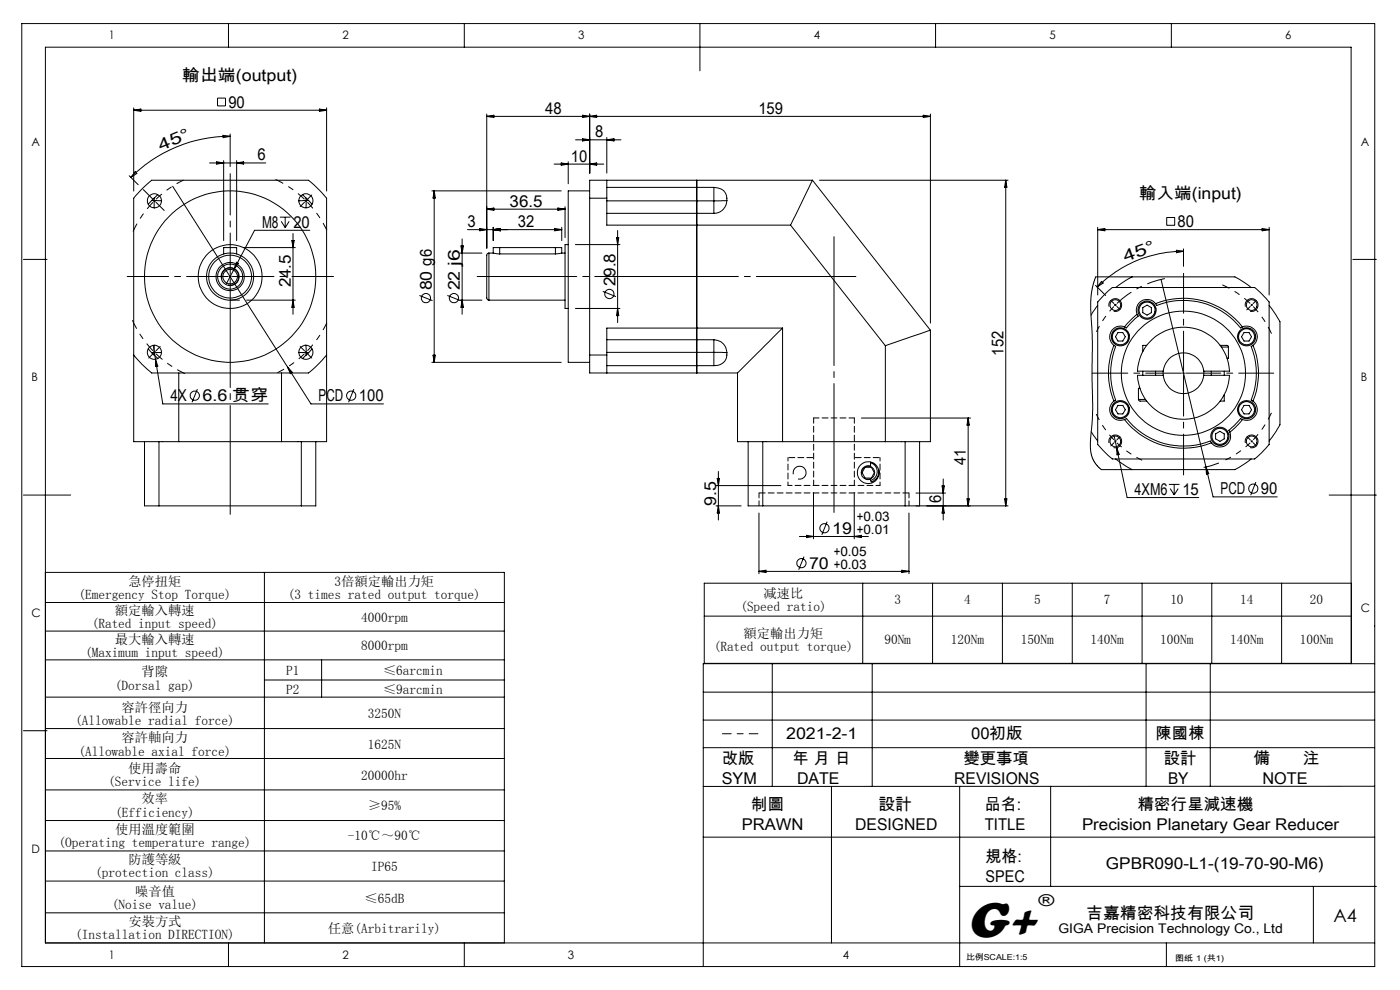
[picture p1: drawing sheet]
<svg xmlns="http://www.w3.org/2000/svg" width="297mm" height="210mm" viewBox="0 0 297 210" stroke-linecap="round" stroke-linejoin="round" font-family="sans-serif">
<g fill="none" stroke="#000" stroke-width=".21">
<path d="M4.6 5h287v200h-287zM48.5 5v5M98.5 5v5M148.5 5v10M198.5 5v5M248.5 5v5M27.4 37.3l1.9 1.9M28.4 22.9v17.6M28.4 23.4h40.9M28.4 23.4l1.5-.3v.5zM28.7 36.4l.3 .4-1.2 .8zM36.6 39.5l29.4 46.2h15.4"/>
<path d="M44.5 34.6h11.9M46 34.3l1.4 .3-1.4 .2zM46.1 20.8h1.7v1.7h-1.7zM47.3 28.7l1.5 .2-1.5 .3zM47.4 34.1v16.9M48.8 28.9a29.7 29.7 0 0 0-21 8.7M48.8 28.4v6.9M50.2 34.1v16.9M50.2 34.6l1.5-.3v.5zM67.8 23.1l1.5 .3-1.5 .2zM69.3 22.9v17.6M103.3 24.2v28.4"/>
<path d="M103.3 24.7l1.5-.3v.5zM103.3 24.7h94.1M117.5 34.8h10.6M119.1 34.6l1.4 .2-1.4 .3zM120.5 34.3v4.7M122.1 29.7h9.6M123.6 29.4l1.5 .3-1.5 .2zM123.6 24.4l1.5 .3-1.5 .2zM125.1 34.8l1.5-.2v.5zM125.1 24.2v12.5M125.1 24.7l1.5-.3v.5zM128.7 38.2v3.8"/>
<path d="M128.7 29.2v7.5M128.7 29.7l1.5-.3v.5zM128.7 39.7h22.7M147.8 38.2v40.9M151.4 39.7a2.44 2.44 0 0 1 2.8 2.7v.1M151.4 39.7v2.9M172.4 38.2h-47.3v3.8M172.4 38.2l-4.7 9.6M172.4 38.2l25 31.9M173.8 38.2h40.1M195.9 24.4l1.5 .3-1.5 .2zM197.4 24.2v44.3"/>
<path d="M213.4 38.2v69.1M213.4 38.2l.2 1.5h-.5zM5 55h5M32.2 42.5l-.7 .8M32.2 42.5h.5M32.6 42.4l.1 .2M32.7 42l-.5 .5M32.7 42.5l1.6 .1M32.7 42.5v1.6M32.7 42v.5M32.7 42.6l-.1 .1M32.7 42.6l.2 .1"/>
<path d="M32.9 42.4l-.2 .2M33.5 41.3l-.8 .7M47.1 59.2a1.81 1.81 0 0 1 1.5-2.3 1.81 1.81 0 0 1 2 1.9 1.81 1.81 0 0 1-2.2 1.6M47.4 53.9v-1.4h2.8v1.4M50.2 55.6l.4 .3-.9 1.2zM51.7 52.5h11M59.4 46.1h2.2M59.7 46.9l.8 1.4M60.5 46.1v2.2M61.3 46.9l-.8 1.4M61.9 51h.5l-.2 1.5zM62.2 49.5v17.2"/>
<path d="M64.2 41.3l.7 .7M64.9 42l.6 .5M64.9 42.5v1.6M64.9 42.5l-1.5 .1M64.9 42.5h.6M64.9 42v.5M65.5 42.5l.7 .8M65.7 48.9h-11.7l-6 11.4M91.6 40.5h27.5M92.1 40.5v36.4M92.1 40.5l.3 1.5h-.5zM97.5 53.7h4.7"/>
<path d="M97.8 52.2h.5l-.3 1.5zM98 50.7v16M99.2 48.7h20M101.8 48.5l1.5 .2-1.5 .3zM103.3 44.4h16.6M103.3 44.4l1.5-.3v.5zM103.7 53.7l-.3 .1-.1 .3v4.3a20.8 20.8 0 0 0 .1 5.1l.3 .2M103.7 53.7v10M104.6 48.2v2.8M104.6 48.7l1.6-.2v.5zM104.7 53.7l1.3 .2M106 52.5h-1.4v1.2h-.9"/>
<path d="M106 52.5h11.8M106 53.9h11.8M106 52.5v1.4M117.7 48.5l1.5 .2-1.5 .3zM117.8 52.5h1.4v1.2M117.8 52.5v1.4M118.4 44.1l1.5 .3-1.5 .2zM119.2 53.7l-1.4 .2M119.2 48.2v2.8M119.2 53.7h.7M119.9 43.8v6.6M120.5 51.9h-.6v13.5h.6"/>
<path d="M122.1 51.9h9.4M125.1 40.5h-4.6v36.4h4.6M125.1 42v33.3M125.1 42h3.6M128.7 42v5.8h39M128.7 45.3h22.7M128.7 42.6h22.7M130.8 50.4h.5l-.3 1.5zM131 48.9v19.5M151.4 42.6v2.7M154.2 42.5a2.76 2.76 0 0 1-2.8 2.8M154.2 42.5l-2.8 .1"/>
<path d="M167.7 47.8l20.1 25.5M232.9 48.7h36.3M232.9 48.2v14.4M232.9 48.7l1.5-.2v.5zM233.7 59.7l.3 .3-1.2 .9zM240.2 58.7l-3.5 2.3M246.3 59.3l11.1 46.1h13.6M247.5 46.1h1.7v1.7h-1.7zM249.6 53.1l1.5 .2-1.5 .3zM251.1 53.3a25.9 25.9 0 0 0-18.3 7.6M251.1 52.8v3.7M267.8 48.5l1.4 .2-1.4 .3z"/>
<path d="M269.2 48.2v14.4M287 55h5M28.4 75.3l1.8 2 2 1.8h33.2l1.6-1.3 2.3-2.5M31.5 74l.7 .8M32.2 74.8l.5 .5M32.2 74.8h.5M32.5 73.3l.5 2.9M32.7 75.3l.8 .8M32.7 74.8v.5M32.7 73.2v1.6M33 76.2l1.5 9.5h22.4M33 76.2l.5 1.5h-.5z"/>
<path d="M34.3 74.8h-1.6M37.9 79.1v14.6M48.8 63.7h2M52.3 63.7h10.4M59.7 79.1v14.6M61 77.8l1 1.2-.4 .3zM62.2 63.7l.2 1.5h-.5zM63.4 74.8h1.5M64.9 73.2v1.6M64.9 75.3l-.7 .8M64.9 74.8h.6M64.9 74.8v.5"/>
<path d="M65.5 74.8l-.6 .5M66.2 74l-.7 .8M89 62.7l2.8 1.1M91.6 76.9h27.5M91.9 75.3h.5l-.3 1.6zM94.9 62.7l2.8 1.1M97.5 63.7h4.7M98 63.7l.3 1.5h-.5zM103.7 63.7h16.2M122.1 65.4h9.4M125.1 75.3v3.8h31.4M125.1 75.3h3.6"/>
<path d="M127.9 61.8l2.8 1.1M128.7 75.3v3.8M128.7 72.1h22.7M128.7 74.7h22.7M128.7 77.6h22.7M131 65.4l.3 1.5h-.5zM151.4 72.1a2.76 2.76 0 0 1 2.8 2.7M151.4 74.7l2.8 .1M151.4 72.1v2.6M151.4 74.7v2.9M154.2 74.8a2.52 2.52 0 0 1-2.8 2.8M156.5 79.1v14.6h2.2"/>
<path d="M166 69.6l-9.5 9.5M166 69.6h-37.3v5.7M166 69.6v24.1M187.8 73.3v20.4M197.4 70.1l-9.6 3.2M197.4 70.1v23.6h-2.3M232.4 60.5l2.2 2.2M232.9 64.8l-1.4 2M234.4 62.5l1.6-1.5h30.2l1.6 1.5 1.4 1.6v30.2l-1.8 2-1.2 1.1h-30.2l-2-1.9-1.1-1.2v-30.2zM235.3 65a1.37 1.37 0 0 1 1.2-1.7 1.37 1.37 0 0 1 1.5 1.5 1.37 1.37 0 0 1-1.7 1.2M236.3 73.3a15.9 15.9 0 0 0 0 11.8M236.3 73.3l.4 .2a15.9 15.9 0 0 0 0 11.4l-.4 .2"/>
<path d="M236.4 64.5l.2 .2M236.6 64.7l-.2 .2M236.6 64.7l.1 .2M236.7 64.5l-.1 .2M237.2 70.5h1l.5 .9-.5 .9h-1l-.6-.9zM238.5 69.3a2.28 2.28 0 0 0-2.8 1 2.28 2.28 0 0 0 .6 3M241.2 66.7l-2.7 2.6M241.2 66.7l.3 .4-2.5 2.5-.5-.3M242.4 65.3l.9-.6 1 .6v1l-1 .5-.9-.5zM242.4 78.7v.9M243.3 73.3h-.9v1.3M245.1 64.4a15.9 15.9 0 0 1 18.5 4.9"/>
<path d="M245.1 64.4a2.28 2.28 0 0 0-2.9-.6 2.28 2.28 0 0 0-1 2.9M245.1 64.4l.3 .4a15.5 15.5 0 0 1 17.8 4.8l.4-.3M245.1 78.7v.9M246.8 79.6a4.3 4.3 0 0 0 4.3 3.9 4.3 4.3 0 0 0 4.3-3.9M246.8 79.6h-5.5a9.8 9.8 0 0 0 9.8 9.3 9.8 9.8 0 0 0 9.7-9.3h-5.4M246.8 78.7h-5.5a9.8 9.8 0 0 1 9.8-9.3 9.8 9.8 0 0 1 9.7 9.3h-5.4M246.8 78.7a4.3 4.3 0 0 1 4.3-3.8 4.3 4.3 0 0 1 4.3 3.8M246.8 78.7v.9M255.4 78.7v.9M257 78.7v.9M258.8 73.3h1.5l.3 .3M259.1 73.6h1.5"/>
<path d="M259.7 78.7v.9M260.6 73.6v2.4h-.3M263.6 69.3a2.28 2.28 0 0 1 2.8 1 2.28 2.28 0 0 1-.6 3M263.9 70.5h1.1l.5 .9-.5 .9h-1.1l-.5-.9zM264.2 65a1.37 1.37 0 0 1 1.2-1.7 1.37 1.37 0 0 1 1.5 1.5 1.37 1.37 0 0 1-1.7 1.2M265.4 61l-3.4-2.3h-29.6l-.7 2.3-.3 2.8 .3 8.3v8.9l.1 6.1-.5 6.5 .1 1.9 .3 1.7 .7 1.2 1.2 1.2h28.4l3.4-2.2M265.8 73.3a15.5 15.5 0 0 1 0 11.8M265.8 73.3l-.4 .2a15.4 15.4 0 0 1 0 11.4l.4 .2M269.2 64.8l2.3 3.5v21.8l-2.3 3.4M30.7 93.7h-2.3v-51.7l1.8-2 2-1.8h33.2l1.6 1.4 2.3 2.4v51.7h-2.3M30.7 93.7v13.6h3M30.7 93.7h3"/>
<path d="M33.7 93.7h4.2M33.7 93.7v13.6M37.9 93.7h21.8M41.9 82.5l-1.2 2.8M59.7 93.7h4.2M63.9 93.7h3.1M63.9 93.7v13.6M67 93.7v13.6h-3.1M75.1 82.5l-1.2 2.8M158.7 93.7h3.1M158.7 93.7v13.6h3.1M161.8 93.7h4.2"/>
<path d="M161.8 93.7v13.6M166 93.7h21.8M182.7 88.7h23.2M183.5 99.1h1.4l.6 1.2-.6 1.1h-1.4l-.6-1.1zM184.7 98.2v.7a1.48 1.48 0 0 0-2 1.4 1.48 1.48 0 0 0 2 1.4v.2M184.7 98.2a1.94 1.94 0 0 1 1.4 1.8 1.94 1.94 0 0 1-1.4 1.9M184.7 98v.2M186.4 99.7a2.1 2.1 0 0 1-1.6 2.5l-.1-.3M187.8 93.7h4.2M192 93.7h3.1M192 93.7v13.6M195.1 93.7v13.6h-3.1"/>
<path d="M205.4 88.7v18.6M205.4 88.7l.2 1.5h-.5zM231.5 91.6l1.4 1.9M235.3 94a1.37 1.37 0 0 1 1.2-1.7 1.37 1.37 0 0 1 1.5 1.4 1.37 1.37 0 0 1-1.7 1.3M236.3 85.1a2.28 2.28 0 0 0-.6 2.9 2.28 2.28 0 0 0 2.8 1M236.3 92.3l.6 2.7M236.7 97.4l3.5 2.2M236.9 95l2.2 10.5h15.2M236.9 95l.5 1.4-.4 .1zM237.2 86h1l.5 .9-.5 .9h-1l-.6-.9zM238.5 89a15.9 15.9 0 0 0 18.5 4.9M238.5 89l.4-.2a15.7 15.7 0 0 0 17.9 4.8l.2 .3"/>
<path d="M241.5 84.7l.3 .4h1.5M241.5 84.7h1.5M241.8 82.4h-.3v2.3M255.8 99.1l.6 1.4-.5 .1zM257.9 92l.9-.5 .9 .5v1.1l-.9 .5-.9-.5zM258.6 98.2l-3.3 1M259.7 83.7v1.4h-.9M260.9 91.7a2.26 2.26 0 0 1-1 2.8 2.26 2.26 0 0 1-2.9-.6M263.6 89l-1 1.1-1.7 1.6M263.6 89l-.4-.2-2.5 2.5 .2 .4M263.9 86h1.1l.5 .9-.5 .9h-1.1l-.5-.9zM264.2 94a1.37 1.37 0 0 1 1.2-1.7 1.37 1.37 0 0 1 1.5 1.4 1.37 1.37 0 0 1-1.7 1.3"/>
<path d="M265.8 85.1a2.28 2.28 0 0 1 .6 2.9 2.28 2.28 0 0 1-2.8 1M5 105h10M33.7 107.3h30.2M151.9 107.3h5.3M151.9 103h13.8M152.2 101.5h.4l-.2 1.5zM152.4 107.3l.2 1.5h-.4zM152.4 100v10.3M161 108.8v12.9M161.8 107.3h30.2M168.3 100.6a1.37 1.37 0 0 1 1.2-1.7 1.37 1.37 0 0 1 1.5 1.5 1.37 1.37 0 0 1-1.7 1.2M169.6 113.8h14.6"/>
<path d="M170.6 118.1l-1.2 2.8M171.1 113.6l1.5 .2-1.5 .2zM172.6 104.5v9.8M175.5 110.7l-1.2 2.7M181.2 104.5v9.8M181.2 113.8l1.5-.2v.4zM182.9 100.6a1.37 1.37 0 0 1 1.2-1.7 1.37 1.37 0 0 1 1.5 1.5 1.37 1.37 0 0 1-1.8 1.2M192.8 108.8v12.9M194.3 107.3h19.6M194.3 104.6h6.3M199.8 103.1h.5l-.2 1.5zM200.1 101.6v8.7"/>
<path d="M200.1 107.3l.2 1.5h-.5zM205.1 105.8h.5l-.2 1.5zM213.1 105.8h.5l-.2 1.5zM248 102.8h2.2M248.2 103.6l.9 1.4M249.1 102.8v2.2M249.9 103.6l-.8 1.4M266.4 102.3l-1.1 2.7M282 105h10M9.6 121.4h97.4v78.6M9.6 127.8h97.4M9.6 133.9h97.4"/>
<path d="M9.6 140h97.4M56.1 121.4v78.6M68.2 140v7.9M149.4 123.7h137.3v17h-137.3zM149.4 130.7h137.3M161 121.2h31.8M161 121.2l1.5-.2v.5zM183 123.7v17M191.3 121l1.5 .2-1.5 .3zM197.8 123.7v17M212.7 123.7v17M227.5 123.7v17"/>
<path d="M242.3 123.7v17M257.1 123.7v17M271.9 123.7v17M5 155h5M9.6 147.9h97.4M9.6 154.5h97.4M56.1 144.2h50.9M149.2 152.7h142.4M149.2 146.8h142.4M149.2 158.6h142.4M163.8 140.8v26M185 140.8v26"/>
<path d="M243.1 140.8v26M256.8 140.8v26M286.6 140.8v-130.8h-277v190h282M291.6 140.8h-142.4v64.2M9.6 160.9h97.4M9.6 167.6h97.4M9.6 174.1h97.4M149.2 177.6h142.4M176.4 166.8v33.2M203.6 166.8v38.2M222.9 166.8v21.2M291.6 166.8h-142.4"/>
<path d="M9.6 180.5h97.4M9.6 186.9h97.4M9.6 193.6h97.4M203.6 188h88.4M278.6 188v12M48.5 200v5M98.5 200v5M247.4 200v5"/>
<circle cx="32.8" cy="42.6" r="1.5"/>
<circle cx="48.8" cy="58.7" r="2.66"/>
<circle cx="48.8" cy="58.7" r="5"/>
<circle cx="48.8" cy="58.7" r="18.2"/>
<circle cx="48.8" cy="58.7" r="6.8"/>
<circle cx="48.8" cy="58.7" r="1.92"/>
<circle cx="48.8" cy="58.7" r="4.6"/>
<circle cx="48.8" cy="58.7" r="1.55"/>
<circle cx="48.8" cy="58.7" r="3"/>
<circle cx="64.9" cy="42.6" r="1.49"/>
<circle cx="32.8" cy="74.7" r="1.49"/>
<circle cx="64.9" cy="74.7" r="1.5"/>
<circle cx="90.4" cy="63.2" r=".98"/>
<circle cx="96.3" cy="63.2" r=".98"/>
<circle cx="129.3" cy="62.4" r=".98"/>
<circle cx="236.6" cy="64.7" r="1.14"/>
<circle cx="237.7" cy="71.4" r="1.92"/>
<circle cx="237.7" cy="71.4" r="1.71"/>
<circle cx="243.3" cy="65.8" r="1.93"/>
<circle cx="243.3" cy="65.8" r="1.71"/>
<circle cx="251.1" cy="79.2" r="13.2"/>
<circle cx="264.4" cy="71.4" r="1.7"/>
<circle cx="264.4" cy="71.4" r="1.93"/>
<circle cx="265.5" cy="64.7" r="1.14"/>
<circle cx="41.3" cy="83.9" r=".98"/>
<circle cx="74.5" cy="83.9" r=".98"/>
<circle cx="236.6" cy="93.6" r="1.14"/>
<circle cx="237.7" cy="86.9" r="1.92"/>
<circle cx="237.7" cy="86.9" r="1.7"/>
<circle cx="258.8" cy="92.6" r="1.7"/>
<circle cx="258.8" cy="92.6" r="1.94"/>
<circle cx="264.4" cy="86.9" r="1.93"/>
<circle cx="264.4" cy="86.9" r="1.69"/>
<circle cx="265.5" cy="93.6" r="1.14"/>
<circle cx="170" cy="119.5" r=".98"/>
<circle cx="174.9" cy="112" r=".98"/>
<circle cx="184.2" cy="100.3" r="2.32"/>
<circle cx="265.9" cy="103.7" r=".98"/>
</g>
<path d="M236.3 65a20.5 20.5 0 0 0-3.7 5.4M236.3 93.3a20.4 20.4 0 0 1-3.7-5.5M236.9 93.9a20.5 20.5 0 0 0 5.4 3.7" fill="none" stroke="#000" stroke-width=".21" stroke-dasharray="30.5 1.3 1.3 1.3" stroke-dashoffset="29.1" stroke-linecap="butt"/>
<path d="M236.9 64.4a20.5 20.5 0 0 1 10.2-5.3" fill="none" stroke="#000" stroke-width=".21" stroke-dasharray="30.5 1.3 1.3 1.3" stroke-dashoffset="26.6" stroke-linecap="butt"/>
<path d="M64.9 42.6l-.2-.2M64.9 42.6l.2 .1M32.8 74.7l.1 .2M32.8 74.7l-.2-.1M64.9 74.7l.2-.1M64.9 74.7l-.2 .2M265.5 64.7l-.1-.2M265.5 64.7l.2 .2M236.6 93.6l.2 .2M236.6 93.6l-.1-.1M265.5 93.6l.2-.1M265.5 93.6l-.1 .2" fill="none" stroke="#000" stroke-width=".21" stroke-dasharray="30.5 1.3 1.3 1.3" stroke-linecap="butt"/>
<path d="M33.1 42.3a22.7 22.7 0 0 1 5.9-4.1M65.2 42.9a22.7 22.7 0 0 1 4.1 5.9M65.2 74.4a22.7 22.7 0 0 0 4.1-5.9M265.2 64.4a20.4 20.4 0 0 0-5.9-4" fill="none" stroke="#000" stroke-width=".21" stroke-dasharray="30.5 1.3 1.3 1.3" stroke-dashoffset="28.8" stroke-linecap="butt"/>
<path d="M64.6 75a22.7 22.7 0 0 1-5.8 4.1M265.9 65a20.5 20.5 0 0 1 3.8 5.8M265.9 93.3a20.5 20.5 0 0 0 3.8-5.7" fill="none" stroke="#000" stroke-width=".21" stroke-dasharray="30.5 1.3 1.3 1.3" stroke-dashoffset="28.9" stroke-linecap="butt"/>
<path d="M265.2 93.9a20.5 20.5 0 0 1-5.2 3.7" fill="none" stroke="#000" stroke-width=".21" stroke-dasharray="30.5 1.3 1.3 1.3" stroke-dashoffset="29.2" stroke-linecap="butt"/>
<path d="M32.5 42.9a22.7 22.7 0 0 0-4.3 6.2M33.1 75a22.7 22.7 0 0 0 6.1 4.3" fill="none" stroke="#000" stroke-width=".21" stroke-dasharray="30.5 1.3 1.3 1.3" stroke-dashoffset="28.6" stroke-linecap="butt"/>
<path d="M64.6 42.3a22.7 22.7 0 0 0-6.1-4.2" fill="none" stroke="#000" stroke-width=".21" stroke-dasharray="30.5 1.3 1.3 1.3" stroke-dashoffset="28.7" stroke-linecap="butt"/>
<path d="M32.5 74.4a22.7 22.7 0 0 1-4.4-6.5" fill="none" stroke="#000" stroke-width=".21" stroke-dasharray="30.5 1.3 1.3 1.3" stroke-dashoffset="28.5" stroke-linecap="butt"/>
<path d="M181.6 58.7h-80.4" fill="none" stroke="#000" stroke-width=".21" stroke-dasharray="30.5 1.3 1.3 1.3" stroke-dashoffset="9.4"/>
<path d="M176.9 50.2v58.5" fill="none" stroke="#000" stroke-width=".21" stroke-dasharray="30.5 1.3 1.3 1.3" stroke-dashoffset="3.1"/>
<path d="M153.3 155.6h7.5" fill="none" stroke="#000" stroke-width=".21" stroke-dasharray="30.5 1.3 1.3 1.3" stroke-dashoffset="28.6"/>
<path d="M186.7 97.1v5.9M167.2 103v-5.9" fill="none" stroke="#000" stroke-width=".21" stroke-dasharray="1.3 .6" stroke-dashoffset=".5"/>
<path d="M172.6 97.1h-5.4M186.7 97.1h-5.5" fill="none" stroke="#000" stroke-width=".21" stroke-dasharray="1.3 .6" stroke-dashoffset="-.2"/>
<path d="M167.2 103h19.5" fill="none" stroke="#000" stroke-width=".21" stroke-dasharray="1.3 .6" stroke-dashoffset=".4"/>
<path d="M172.6 88.7v14.3M172.6 88.7h8.6M181.2 103v-14.3" fill="none" stroke="#000" stroke-width=".21" stroke-dasharray="1.3 .6" stroke-dashoffset=".1"/>
<path d="M161 104.6v2.7M192.8 107.3v-2.7" fill="none" stroke="#000" stroke-width=".21" stroke-dasharray="1.3 .6" stroke-dashoffset=".2"/>
<path d="M161 104.6h31.8" fill="none" stroke="#000" stroke-width=".21" stroke-dasharray="1.3 .6"/>
<g fill="none" stroke="#000" stroke-width=".21" stroke-dasharray="30.5 1.3 1.3 1.3">
<path d="M32.4 42.3l-2-2.1M33.1 42.9l1.7 1.8M48.8 58.7v-.3M48.8 58.7h-.2M48.8 58.7v.2M48.8 58.7h.3M64.6 42.9l-.9 .9M64.9 42.6l.2-.2M64.9 42.6l-.2 .1M65.2 42.3l.9-.9M32.4 75l-.9 .9M32.8 74.7l-.2 .2"/>
<path d="M32.8 74.7l.1-.1M33.1 74.4l.9-.9M64.6 74.4l-.9-.9M64.9 74.7l.2 .2M64.9 74.7l-.2-.1M65.2 75l.9 .9M236.3 64.4l-.6-.7M236.9 65l.7 .7M251.1 79.2v-.3M251.1 79.2h-.2M251.1 79.2v.2M251.1 79.2h.2"/>
<path d="M265.2 65l-.7 .7M265.5 64.7l.2-.2M265.5 64.7l-.1 .2M265.9 64.4l.6-.7M236.3 93.9l-.6 .7M236.6 93.6l-.1 .2M236.6 93.6l.2-.1M236.9 93.3l.7-.6M265.2 93.3l-.6-.6M265.5 93.6l.2 .2M265.5 93.6l-.1-.1M265.9 93.9l.6 .7"/>
</g>
<path d="M251.1 78.7v-20.7" fill="none" stroke="#000" stroke-width=".21" stroke-dasharray="30.5 1.3 1.3 1.3" stroke-dashoffset="22"/>
<path d="M250.6 79.2h-18.9" fill="none" stroke="#000" stroke-width=".21" stroke-dasharray="30.5 1.3 1.3 1.3" stroke-dashoffset="22.9"/>
<path d="M251.1 79.6v21.1" fill="none" stroke="#000" stroke-width=".21" stroke-dasharray="30.5 1.3 1.3 1.3" stroke-dashoffset="21.8"/>
<path d="M251.5 79.2h18.7" fill="none" stroke="#000" stroke-width=".21" stroke-dasharray="30.5 1.3 1.3 1.3" stroke-dashoffset="23"/>
<path d="M48.4 58.7h-21.4M48.8 58.2v-21.4M49.3 58.7h21.5" fill="none" stroke="#000" stroke-width=".21" stroke-dasharray="30.5 1.3 1.3 1.3" stroke-dashoffset="21.7"/>
<path d="M48.8 59.1v50" fill="none" stroke="#000" stroke-width=".21" stroke-dasharray="30.5 1.3 1.3 1.3" stroke-dashoffset="7.4"/>
<text font-size="11" x="205.1" y="198.7">G+</text>
<text font-size="3.9" x="282.9" y="195.5">A4</text>
<g font-size="3.5">
<text x="38.7" y="17.2">輸出端(output)</text>
<text x="48.4" y="22.9">90</text>
<text x="115.6" y="24.2">48</text>
<text x="126.3" y="29.2">8</text>
<text x="160.9" y="24.2">159</text>
<text x="34.1" y="32" transform="rotate(-22 34.1 32)">4 5 °</text>
<text x="54.6" y="34">6</text>
<text x="121.1" y="34.3">10</text>
<text x="108.1" y="43.8">36.5</text>
<text x="241.6" y="42.1">輸入端(input)</text>
<text x="55.6" y="48.4">M8</text>
<text x="62.2" y="48.4">20</text>
<text x="99.2" y="48.2">3</text>
<text x="109.9" y="48.2">32</text>
<text x="249.8" y="48.2">80</text>
<text x="238.8" y="55.6" transform="rotate(-20 238.8 55.6)">4 5 °</text>
<text x="61.7" y="61" transform="rotate(-90 61.7 61)">24.5</text>
<text x="91.6" y="61.6" transform="rotate(-90 91.6 61.6)">80 g6</text>
<text x="97.6" y="61.6" transform="rotate(-90 97.6 61.6)">22 j6</text>
<text x="130.6" y="60.7" transform="rotate(-90 130.6 60.7)">29.8</text>
<text x="212.9" y="75.4" transform="rotate(-90 212.9 75.4)">152</text>
<text x="36.1" y="85.2">4X</text>
<text x="43" y="85.2">6.6 贯穿</text>
<text x="67.6" y="85.2">PCD</text>
<text x="76.1" y="85.2">100</text>
<text x="204.9" y="98.7" transform="rotate(-90 204.9 98.7)">41</text>
<text x="151.9" y="107.3" transform="rotate(-90 151.9 107.3)">9.5</text>
<text x="199.6" y="106.7" transform="rotate(-90 199.6 106.7)">6</text>
<text x="240.7" y="105">4XM6</text>
<text x="250.8" y="105">15</text>
<text x="259" y="104.9">PCD</text>
<text x="267.5" y="104.9">90</text>
<text x="176.5" y="113.3">19</text>
<text x="171.6" y="120.7">70</text>
<text x="220.3" y="192.2">®</text>
<text x="230.5" y="194.8">吉嘉精密科技有限公司</text>
</g>
<g font-size="3.4">
<text x="166.8" y="156.8">2021-2-1</text>
<text x="206" y="156.8">00初版</text>
<text x="245.2" y="156.8">陳國棟</text>
<text x="153.1" y="162.1">改版</text>
<text x="153.1" y="166.4">SYM</text>
<text x="168.1" y="162.1">年 月 日</text>
<text x="169.1" y="166.4">DATE</text>
<text x="202.4" y="166.4">REVISIONS</text>
<text x="204.4" y="162.1">變更事項</text>
<text x="246.9" y="162.1">設計</text>
<text x="247.8" y="166.4">BY</text>
<text x="265.9" y="162.1">備</text>
<text x="267.8" y="166.4">NOTE</text>
<text x="276.4" y="162.1">注</text>
<text x="159.3" y="171.8">制圖</text>
<text x="186.3" y="171.8">設計</text>
<text x="208.9" y="171.8">品名:</text>
<text x="241.3" y="171.8">精密行星減速機</text>
<text x="157.4" y="176.1">PRAWN</text>
<text x="181.4" y="176.1">DESIGNED</text>
<text x="208.9" y="176.1">TITLE</text>
<text x="229.5" y="176.1">Precision Planetary Gear Reducer</text>
<text x="209.1" y="182.9">規格:</text>
<text x="234.6" y="184.4">GPBR090-L1-(19-70-90-M6)</text>
<text x="209.1" y="187.2">SPEC</text>
</g>
<g font-size="2.8">
<text x="181.8" y="110.5">+0.03</text>
<text x="181.8" y="113.3">+0.01</text>
<text x="176.9" y="117.9">+0.05</text>
<text x="27.2" y="124.2">急停扭矩</text>
<text x="71" y="124.2">3倍額定輸出力矩</text>
<text x="176.9" y="120.7">+0.03</text>
<text x="16.6" y="127">(Emergency Stop Torque)</text>
<text x="24.4" y="130.4">額定輸入轉速</text>
<text x="61.1" y="127">(3 times rated output torque)</text>
<text x="76.6" y="131.8">4000rpm</text>
<text x="157.1" y="129.6">(Speed ratio)</text>
<text x="162" y="126.8">减速比</text>
<text x="189.7" y="128.2">3</text>
<text x="204.6" y="128.2">4</text>
<text x="219.4" y="128.2">5</text>
<text x="234.2" y="128.2">7</text>
<text x="248.3" y="128.2">10</text>
<text x="263.1" y="128.2">14</text>
<text x="277.9" y="128.2">20</text>
<text x="19.5" y="133.3">(Rated input speed)</text>
<text x="24.4" y="136.5">最大輸入轉速</text>
<text x="76.6" y="137.9">8000rpm</text>
<text x="157.8" y="135.3">額定輸出力矩</text>
<text x="187.6" y="136.7">90Nm</text>
<text x="201.7" y="136.7">120Nm</text>
<text x="216.5" y="136.7">150Nm</text>
<text x="231.3" y="136.7">140Nm</text>
<text x="246.2" y="136.7">100Nm</text>
<text x="261" y="136.7">140Nm</text>
<text x="275.8" y="136.7">100Nm</text>
<text x="18" y="139.3">(Maximum input speed)</text>
<text x="30" y="143.5">背隙</text>
<text x="60.7" y="143.1">P1</text>
<text x="81.3" y="143.1">≤6arcmin</text>
<text x="151.4" y="138.1">(Rated output torque)</text>
<text x="24.4" y="146.3">(Dorsal gap)</text>
<text x="60.7" y="147.2">P2</text>
<text x="81.3" y="147.2">≤9arcmin</text>
<text x="15.9" y="153.8">(Allowable radial force)</text>
<text x="25.8" y="151">容許徑向力</text>
<text x="78" y="152.4">3250N</text>
<text x="16.6" y="160.3">(Allowable axial force)</text>
<text x="25.8" y="157.5">容許軸向力</text>
<text x="78" y="158.9">1625N</text>
<text x="23" y="166.8">(Service life)</text>
<text x="27.2" y="164">使用壽命</text>
<text x="76.6" y="165.4">20000hr</text>
<text x="24.4" y="173.2">(Efficiency)</text>
<text x="30" y="170.4">效率</text>
<text x="78" y="171.8">≥95%</text>
<text x="12.4" y="179.7">(Operating temperature range)</text>
<text x="24.4" y="176.9">使用溫度範圍</text>
<text x="73.8" y="178.3">-10℃～90℃</text>
<text x="27.2" y="183.3">防護等級</text>
<text x="78.7" y="184.7">IP65</text>
<text x="20.2" y="186.1">(protection class)</text>
<text x="28.7" y="190">噪音值</text>
<text x="77.3" y="191.4">≤65dB</text>
<text x="23.7" y="192.9">(Noise value)</text>
<text x="27.2" y="196.4">安裝方式</text>
<text x="69.6" y="197.8">任意(Arbitrarily)</text>
<text x="224.5" y="197.8">GIGA Precision Technology Co., Ltd</text>
<text x="16" y="199.2">(Installation DIRECTION)</text>
</g>
<g font-size="2.5">
<text x="23.1" y="8.4">1</text>
<text x="72.7" y="8.4">2</text>
<text x="122.7" y="8.4">3</text>
<text x="172.7" y="8.4">4</text>
<text x="222.7" y="8.4">5</text>
<text x="272.7" y="8.4">6</text>
<text x="6.7" y="30.9">A</text>
<text x="288.7" y="30.9">A</text>
<text x="6.7" y="80.9">B</text>
<text x="288.7" y="80.9">B</text>
<text x="6.7" y="130.9">C</text>
<text x="288.7" y="129.9">C</text>
<text x="6.7" y="180.9">D</text>
<text x="23.1" y="203.4">1</text>
<text x="72.7" y="203.4">2</text>
<text x="120.5" y="203.4">3</text>
<text x="178.8" y="203.4">4</text>
</g>
<g font-size="1.7">
<text x="204.9" y="203.7">比例SCALE:1:5</text>
<text x="249.3" y="203.8">图纸 1 (共1)</text>
</g>
</svg>
